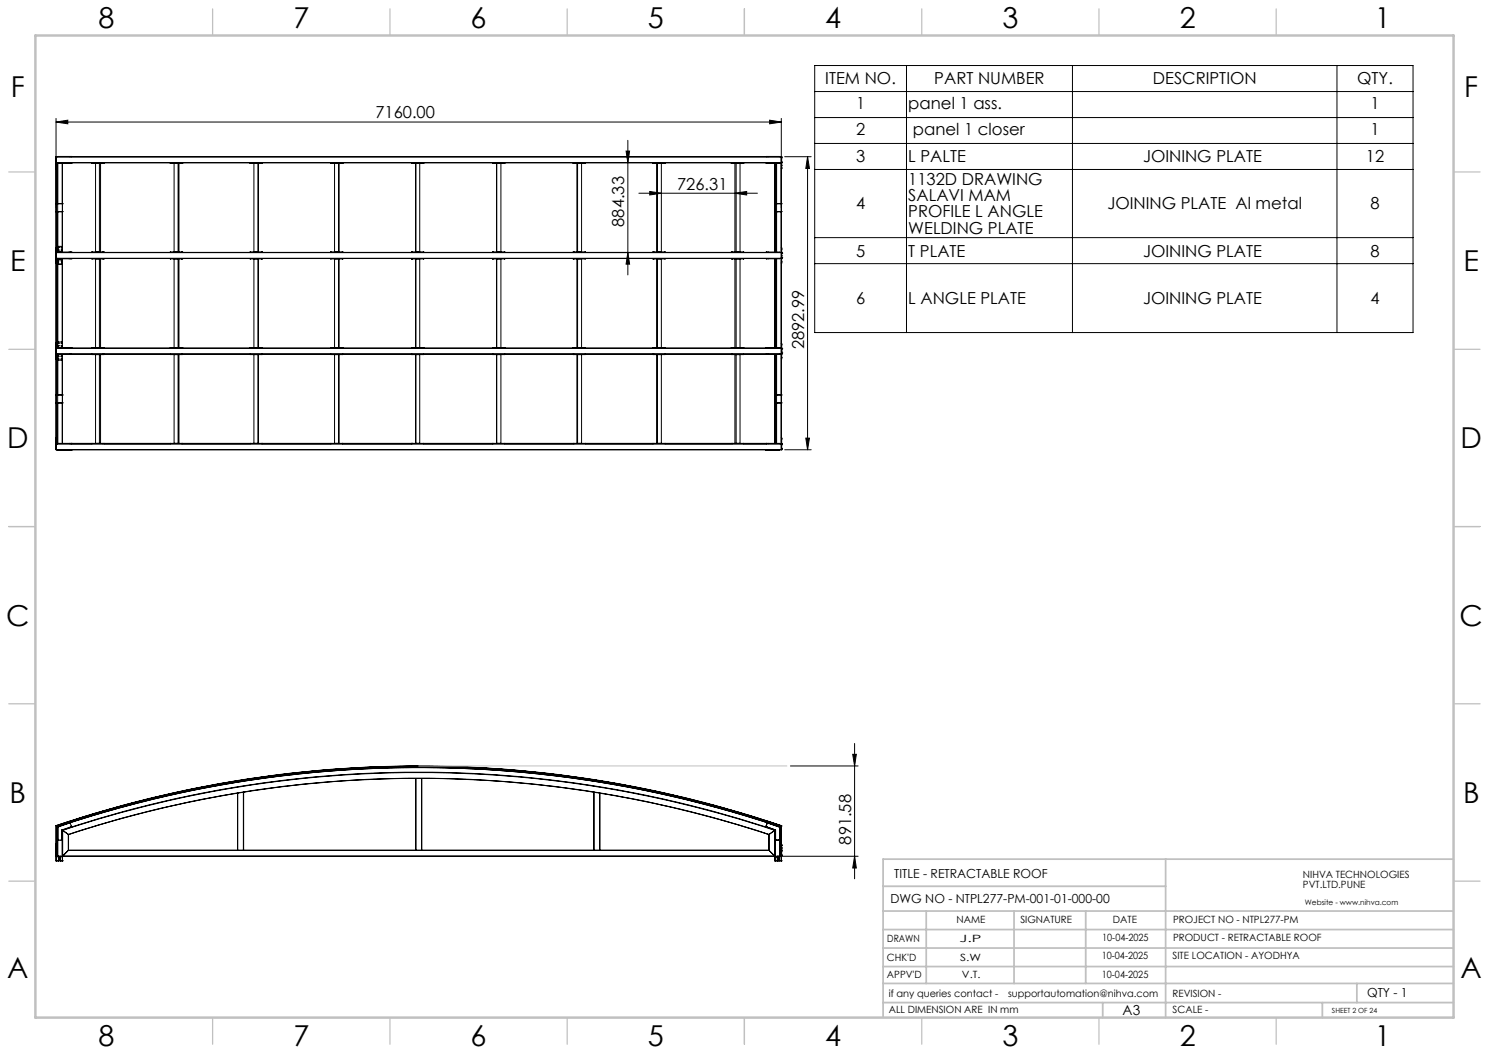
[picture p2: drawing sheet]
<svg xmlns="http://www.w3.org/2000/svg" width="420mm" height="297mm" viewBox="0 0 420 297" stroke-linecap="round" stroke-linejoin="round" font-family="sans-serif">
<g fill="none" stroke="#000" stroke-width=".28">
<path d="M229.8 18.5h168.8v75.3h-168.8zM255.7 18.5v75.3M302.5 18.5v75.3M377.1 18.5v75.3M15.8 34.4l3.3-.5v1zM15.8 33.4l-.1 64.7M15.8 34.4h204.6M177.1 39.6v37.9M217.1 33.9l3.3 .5-3.3 .5zM220.4 33.4v64.8M229.8 25.8h168.8M229.8 33.2h168.8"/>
<path d="M15.7 44.6h.1M15.7 46h.1M15.7 45.5h.1M15.7 45.7v.1M15.7 44.7h.1M15.7 47.4h.1M15.7 44.4v.2M15.7 45.9v.1M15.7 45.9h.1M15.7 45.7h.1M15.7 45.6v.1M15.7 44.6v.1"/>
<path d="M15.7 44.4h.1M15.7 47.2v.2M15.7 45.8v.1M15.7 47.5l.1 .2M15.7 44.4v1.4M15.7 46v1.5M15.7 45.8h.1M15.7 47.5h.1M15.8 44.3h204.6M15.8 45.9h204.6M15.8 45.9h.1M15.8 59.7h.1"/>
<path d="M15.8 57.4h.1M15.8 44.3l-.1 .1M15.9 44.2h204.4M15.9 44.2l-.1 .1M15.9 45.9h204.4M15.9 45.9h.1M15.9 44.2h.1M15.9 45.9v25.3M15.9 59.7h1.7M15.9 57.4h1.7M15.9 59.7h.1M15.9 57.4h.1"/>
<path d="M15.9 46h.1M15.9 47.4h.1M15.9 47.2h.1M16 46h.1M16 47.2h.1M16 47.4h.1M16 47.3v.1M16 47.2v.1M16 47.3h.1M16.3 59.7h.1M16.3 57.4h.1M16.3 45.9v25.1"/>
<path d="M16.3 57.5h1.3M16.3 59.7h1.3M16.3 45.9l3.2 .1M17.6 59.7h.1M17.6 57.4h.1M17.6 46v11.4M17.6 59.7v9.8M17.6 57.5h.1M17.6 46v25M19.5 44.1h.4M19.5 46h.4M19.5 44.1l-3.2 .1"/>
<path d="M19.5 44.1v.1M19.5 45.9v.1M19.9 44.1v.1M19.9 45.9v.1M19.9 44.1h.2M19.9 46h.2M20.1 44.1h.1M20.1 46h.1M20.1 44.1v.1M20.1 45.9v.1M25.9 45.9h3.5M26 45.9v.1"/>
<path d="M27 46v25.1M28 46v25.1M28.4 46v25.1M29 45.9v.1M29.2 45.9v.1M48 45.9h3.5M48.1 45.9v.1M49.1 46v25.1M50.2 46v25.1M50.5 46v25.1M51.2 45.9v.1M51.4 45.9v.1"/>
<path d="M70.5 45.9h3.5M70.6 45.9v.1M71.6 46v25.1M72.7 46v25.1M72.9 46v25.1M73.7 45.9v.1M73.9 45.9v.1M93.2 45.9h3.5M93.4 45.9v.1M94.4 46v25.1M95.5 46v25.1M95.6 46v25.1"/>
<path d="M96.5 45.9v.1M96.7 45.9v.1M116.1 46h.1M116.1 45.9v.1M116.2 45.9v.1M117.3 46v25.1M118.4 46v25.1M119.4 45.9v.1M119.6 45.9l-3.5 .1M138.9 45.9h3.5M139 45.9v.1M139.1 45.9v.1"/>
<path d="M140.1 46v25.1M141.3 46v25.1M142.3 45.9v.1M161.6 45.9h3.5M161.7 45.9v.1M161.9 45.9v.1M162.7 46v25.1M162.9 46v25.1M164 46v25.1M165 45.9v.1M176.6 42.6h1l-.5 3.3zM180.2 54.5h33.4"/>
<path d="M183.3 54l3.2 .5-3.2 .5zM184.1 45.9h3.5M184.3 45.9v.1M184.5 45.9v.1M185.2 46v25.1M185.5 46v25.1M186.5 46v25.1M187.5 45.9v.1M206.3 45.9h3.5M206.5 45.9v.1M206.7 45.9v.1M207.3 54.5l3.3-.5v1z"/>
<path d="M207.3 46v25.1M207.6 46v25.1M208.7 46v25.1M209.7 45.9v.1M216.1 44.1h.1M216.1 44.1v.1M216.1 45.9l.2 .1M216.1 44.1h.2M216.3 46h.4M216.3 44.1h.4M216.3 44.1v.1M216.3 45.9v.1"/>
<path d="M216.7 44.1l3.2 .1M216.7 44.1v.1M216.7 45.9v.1M218.6 57.5h.1M218.6 59.7h.1M218.6 46v25.1M218.7 57.4l-.1 .1M218.7 46v11.4M218.7 59.7v11.4M218.7 59.7h1.6M218.7 57.4h1.6M218.7 59.7h.1"/>
<path d="M218.7 57.4h.1M218.7 46v25.1M219 59.7h.1M219 57.4h.1M219 57.5h1.4M219 46v25.1M219 59.7h1.4M219.9 45.9l-3.2 .1M220.3 44.2h.1M220.3 45.9h.1M220.3 44.2l.1 .1M220.3 59.7h.1"/>
<path d="M220.3 57.4h.1M220.4 57.5h.1M220.4 59.7h.1M220.4 45.9h-.1M220.4 44.3l.1 .1M220.4 46h.1M220.4 44.4h.1M220.4 45.8h.1M220.4 45.9h.1M220.4 47.5h.1M220.5 44.4h.1M220.5 47.5h.1"/>
<path d="M220.5 45.8v.1M220.5 45.9v.1M220.5 47.5l-.1 .2M220.5 44.4v1.4M220.5 46v1.5M220.5 44.4v.2M220.5 47.3h.1M220.5 46.6v.2M220.5 46.6h.1M220.5 45.6v.2M220.5 45.6h.1M220.5 47.3v.1"/>
<path d="M221.3 44.2h7.5M227.8 44.2l.5 3.3h-1zM227.8 44.2v82.7M229.8 40.5h168.8M229.8 47.8h168.8M15.7 72.5h.1M15.7 72.7v.1M15.7 73.9h.1M15.7 71.5h.1M15.7 72.7h.1M15.7 72.6v.1M15.7 71.9v.3"/>
<path d="M15.7 73.7v.2M15.7 70.1v.3M15.7 71.4v.1M15.7 71.3v.1M15.7 72.8v.2M15.7 71.2v.1M15.7 74.2l.1 .1M15.7 70v1.2M15.7 71.4v1.3M15.7 73v1.2M15.7 71.2h.1M15.7 73h.1"/>
<path d="M15.7 71.3h.1M15.7 71.4h.1M15.7 72.8h.1M15.7 70h.1M15.7 74.2h.1M15.8 71.3h204.6M15.8 72.8h204.6M15.8 72.8l.1 .1M15.8 69.8l-.1 .2M15.9 71.2h204.4M15.9 71.2l-.1 .1M15.9 72.9h204.4"/>
<path d="M15.9 72.9h.1M15.9 71.2h.1M15.9 72.9v25.3M15.9 73.9h.1M15.9 73.8h.1M15.9 70.3h.1M15.9 70.2h.1M16 73.8h.1M16 73.9h.1M16 70.2h.1M16 70.3h.1M16 73.8v.1"/>
<path d="M16 70.2v.1M16.3 73h.1M16.3 73v.1M16.3 74.5l1.2 .1M16.3 71.1h.1M16.3 71v.1M16.3 71.1v.1M16.3 72.9v.1M16.3 73.1v24.9M16.3 73.1h1.3M16.3 71h1.3M16.3 71.1h3.2"/>
<path d="M16.3 73h3.2M16.4 71.1h.2M16.4 73h.2M16.4 73.5l.2 .1zM16.5 70.6h.1M16.5 74.3h.1M16.5 69.8h.1M16.5 73.5h.1M17.3 71.1h.2M17.3 73h.2M17.3 69.8l.1 .1zM17.3 70.5l.1 .1z"/>
<path d="M17.4 70.6h.1M17.4 69.8h.1M17.4 73.5h.1M17.4 74.3h.1M17.5 69.5l-1.2 .1M17.5 69.5l.1 .1M17.6 74.6v21.9M17.6 73v.1M17.6 74.5l-.1 .1M17.6 71v.1M17.6 73.1v24.9M19.5 71.1h.4"/>
<path d="M19.5 73h.4M19.5 71.1v.1M19.5 72.9v.1M19.9 71.1v.1M19.9 72.9v.1M19.9 71.1h.2M19.9 73h.2M20.1 71.1h.1M20.1 73h.1M20.1 71.1v.1M20.1 72.9v.1M25.9 71.2h3.5"/>
<path d="M25.9 72.9h3.5M26 71.1v.1M26 72.9v.1M27 73v25.1M28 73v25.1M28.4 73v25.1M29 71.1v.1M29 72.9v.1M29.2 71.1v.1M29.2 72.9v.1M48 71.2h3.5M48 72.9h3.5"/>
<path d="M48.1 71.1v.1M48.1 72.9v.1M49.1 73v25.1M50.2 73v25.1M50.5 73v25.1M51.2 71.1v.1M51.2 72.9v.1M51.4 71.1v.1M51.4 72.9v.1M70.5 71.2h3.5M70.5 72.9h3.5M70.6 71.1v.1"/>
<path d="M70.6 72.9v.1M71.6 73v25.1M72.7 73v25.1M72.9 73v25.1M73.7 71.1v.1M73.7 72.9v.1M73.9 71.1v.1M73.9 72.9v.1M93.2 71.2h3.5M93.2 72.9h3.5M93.4 71.1v.1M93.4 72.9v.1"/>
<path d="M94.4 73v25.1M95.5 73v25.1M95.6 73v25.1M96.5 71.1v.1M96.5 72.9v.1M96.7 71.1v.1M96.7 72.9v.1M116.1 71.1h.1M116.1 73h.1M116.1 71.1l3.5 .1M116.1 71.1v.1M116.1 72.9v.1"/>
<path d="M116.2 71.1v.1M116.2 72.9v.1M117.3 73v25.1M118.4 73v25.1M119.4 71.1v.1M119.4 72.9v.1M119.6 72.9l-3.5 .1M138.9 71.2h3.5M138.9 72.9h3.5M139 71.1v.1M139 72.9v.1M139.1 71.1v.1"/>
<path d="M139.1 72.9v.1M140.1 73v25.1M141.3 73v25.1M142.3 71.1v.1M142.3 72.9v.1M161.6 71.2h3.5M161.6 72.9h3.5M161.7 71.1v.1M161.7 72.9v.1M161.9 71.1v.1M161.9 72.9v.1M162.7 73v25.1"/>
<path d="M162.9 73v25.1M164 73v25.1M165 71.1v.1M165 72.9v.1M177.1 71.2l.5 3.3h-1zM184.1 71.2h3.5M184.1 72.9h3.5M184.3 71.1v.1M184.3 72.9v.1M184.5 71.1v.1M184.5 72.9v.1M185.2 73v25.1"/>
<path d="M185.5 73v25.1M186.5 73v25.1M187.5 71.1v.1M187.5 72.9v.1M206.3 71.2h3.5M206.3 72.9h3.5M206.5 71.1v.1M206.5 72.9v.1M206.7 71.1v.1M206.7 72.9v.1M207.3 73v25.1M207.6 73v25.1"/>
<path d="M208.7 73v25.1M209.7 71.1v.1M209.7 72.9v.1M216.1 71.1h.1M216.1 71.1v.1M216.1 72.9l.2 .1M216.1 71.1h.2M216.3 73h.4M216.3 71.1h.4M216.3 71.1v.1M216.3 72.9v.1M216.7 71.1l3.2 .1"/>
<path d="M216.7 71.1v.1M216.7 72.9v.1M218.6 73v25.1M218.7 73v25.1M219 73v25.1M219.9 72.9l-3.2 .1M220.3 71.2h.1M220.3 72.9h.1M220.3 71.2l.1 .1M220.4 72.8l-.1 .1M220.4 69.8l.1 .2M220.4 71.2h.1"/>
<path d="M220.4 73h.1M220.4 71.3h.1M220.4 71.4h.1M220.4 72.7h.1M220.4 72.8h.1M220.4 70h.1M220.4 74.2h.1M220.5 74h.1M220.5 73.7v.2M220.5 70.1v.3M220.5 71.6h.1M220.5 71.4h.1"/>
<path d="M220.5 71.9v.3M220.5 71.3v.1M220.5 72.7v.1M220.5 72.8v.2M220.5 71.2v.1M220.5 74.2l-.1 .1M220.5 70v1.2M220.5 71.4v1.3M220.5 73v1.2M220.5 72.6v.2M220.5 72.6h.1M220.5 71.4v.1"/>
<path d="M229.8 67h168.8M229.8 74.4h168.8M15.7 98.9h.1M15.7 99v.2M15.7 99.7h.1M15.7 98.4v.2M15.7 99.5v.2M15.7 97.1v.3M15.7 98.3v.1M15.7 98.2v.2M15.7 99.7v.1M15.7 98.1v.1"/>
<path d="M15.7 99.8v.1M15.7 96.9v1.2M15.7 98.4v1.3M15.7 99.9v1.2M15.7 98.4h.1M15.7 98.2h.1M15.7 99.8h.1M15.7 99.9h.1M15.7 96.9h.1M15.8 99.8h204.6M15.8 99.8l.1 .1M15.8 98.2h204.6"/>
<path d="M15.8 96.8l-.1 .1M15.8 98.2v28.6M15.9 99.9h204.4M15.9 98.2h204.4M15.9 98.2h-.1M15.9 99.9h.1M15.9 98.2h.1M15.9 99.9v25.3M15.9 97.3h.1M15.9 97.2h.1M16 97.2h.1M16 97.3h.1"/>
<path d="M16 97.2v.1M16.3 100h.1M16.3 98.1h.1M16.3 98v.1M16.3 98.1v.1M16.3 99.9v.1M16.3 98h1.3M16.3 100h3.2M16.3 98.1h3.2M16.4 98.1h.2M16.4 100h.1M16.5 96.8h.1"/>
<path d="M16.5 97.5h.1M16.6 100h-.2M17.3 100h.1M17.3 98.1h.2M17.3 97.5l.1 .1zM17.4 96.8h.1M17.4 97.5h.1M17.5 100h-.2M17.5 96.4l-1.2 .2M17.5 96.4l.1 .2M17.6 100h.1M17.6 98v.1"/>
<path d="M19.5 100h.4M19.5 98.1h.4M19.5 98.1v.1M19.5 99.9v.1M19.9 98.1v.1M19.9 99.9v.1M19.9 100h.2M19.9 98.1h.2M20.1 100h.1M20.1 98.1h.1M20.1 98.1v.1M20.1 99.9v.1"/>
<path d="M25.9 99.9h3.5M25.9 98.2h3.5M26 98.1v.1M26 99.9v.1M29 98.1v.1M29 99.9v.1M29.2 98.1v.1M29.2 99.9v.1M48 99.9h3.5M48 98.2h3.5M48.1 98.1v.1M48.1 99.9v.1"/>
<path d="M51.2 98.1v.1M51.2 99.9v.1M51.4 98.1v.1M51.4 99.9v.1M70.5 99.9h3.5M70.5 98.2h3.5M70.6 98.1v.1M70.6 99.9v.1M73.7 98.1v.1M73.7 99.9v.1M73.9 98.1v.1M73.9 99.9v.1"/>
<path d="M93.2 99.9h3.5M93.2 98.2h3.5M93.4 98.1v.1M93.4 99.9v.1M96.5 98.1v.1M96.5 99.9v.1M96.7 98.1v.1M96.7 99.9v.1M116.1 98.1h.1M116.1 98.1l3.5 .1M116.1 98.1v.1M116.1 99.9v.1"/>
<path d="M116.2 98.1v.1M116.2 99.9v.1M119.4 98.1v.1M119.4 99.9v.1M119.6 99.9l-3.5 .1M138.9 99.9h3.5M138.9 98.2h3.5M139 98.1v.1M139 99.9v.1M139.1 98.1v.1M139.1 99.9v.1M142.3 98.1v.1"/>
<path d="M142.3 99.9v.1M161.6 99.9h3.5M161.6 98.2h3.5M161.7 98.1v.1M161.7 99.9v.1M161.9 98.1v.1M161.9 99.9v.1M165 98.1v.1M165 99.9v.1M184.1 99.9h3.5M184.1 98.2h3.5M184.3 98.1v.1"/>
<path d="M184.3 99.9v.1M184.5 98.1v.1M184.5 99.9v.1M187.5 98.1v.1M187.5 99.9v.1M206.3 99.9h3.5M206.3 98.2h3.5M206.5 98.1v.1M206.5 99.9v.1M206.7 98.1v.1M206.7 99.9v.1M209.7 98.1v.1"/>
<path d="M209.7 99.9v.1M216.1 98.1h.1M216.1 98.1v.1M216.1 99.9l.2 .1M216.1 98.1h.2M216.3 100h.4M216.3 98.1h.4M216.3 98.1v.1M216.3 99.9v.1M216.7 98.1l3.2 .1M216.7 98.1v.1M216.7 99.9v.1"/>
<path d="M218.6 100v25.1M218.7 100v11.4M218.7 100v25.1M219 100v25.1M219.9 99.9l-3.2 .1M220.3 98.2h.1M220.3 99.9h.1M220.4 99.8l-.1 .1M220.4 96.8l.1 .1M220.4 98.2v28.6M220.4 98.4h.1M220.4 98.2h.1"/>
<path d="M220.4 99.8h.1M220.4 99.7h.1M220.4 98.1h.1M220.4 99.9h.1M220.4 96.9h.1M220.5 98.3v.1M220.5 97.1v.3M220.5 99.7h.1M220.5 99.5v.1M220.5 98.2v.2M220.5 99.7v.1M220.5 98.1v.1"/>
<path d="M220.5 99.8v.1M220.5 96.9v1.2M220.5 98.4v1.3M220.5 99.9v1.2M220.5 99v.2M220.5 99h.1M220.5 98.4v.2M220.5 98.4h.1M220.5 99.6h.1M220.5 99.6v.1M15.7 100.7v.3M15.7 101.1l.1 .2"/>
<path d="M15.7 101.1h.1M15.8 111.4h.1M15.8 113.7h.1M15.8 113.6v.1M15.8 113.6l.1 .1M15.9 111.4h1.7M15.9 113.7h1.7M15.9 111.4h.1M15.9 113.7h.1M15.9 111.4h-.1M15.9 100.9h.1M15.9 100.8h.1"/>
<path d="M16 100.8h.1M16 100.9h.1M16 100.8v.1M16.3 111.4h1.3M16.3 111.4h.1M16.3 113.7h.1M16.3 101.5l1.2 .1M16.3 100v25.2M16.3 100h1.3M16.5 101.2h.1M16.5 100.5h.1M17.3 101.2l.1 .1z"/>
<path d="M17.4 101.2h.1M17.4 100.5h.1M17.6 111.4h.1M17.6 101.6v9.8M17.6 113.7v11.4M17.6 113.6h.1M17.6 113.6v.1M17.6 113.6l-1.3 .1M17.6 101.5l-.1 .1M17.6 100v25.1M27 100v25.1M28 100v25.1"/>
<path d="M28.4 100v25.1M49.1 100v25.1M50.2 100v25.1M50.5 100v25.1M71.6 100v25.1M72.7 100v25.1M72.9 100v25.1M94.4 100v25.1M95.5 100v25.1M95.6 100v25.1M116.1 100h.1M117.3 100v25.1"/>
<path d="M118.4 100v25.1M140.1 100v25.1M141.3 100v25.1M162.7 100v25.1M162.9 100v25.1M164 100v25.1M185.2 100v25.1M185.5 100v25.1M186.5 100v25.1M207.3 100v25.1M207.6 100v25.1M208.7 100v25.1"/>
<path d="M218.6 113.6v.1M218.6 113.6h.1M218.6 111.4h.1M218.6 113.7h.1M218.6 113.6l.1 .1M218.7 113.7v11.4M218.7 111.4h1.6M218.7 113.7h1.6M218.7 111.4h.1M218.7 113.7h.1M218.7 111.4h-.1M219 111.4h1.4"/>
<path d="M219 111.4h.1M219 113.7h.1M220.3 111.4h.1M220.3 113.7h.1M220.4 113.6v.1M220.4 113.6h.1M220.4 111.4h.1M220.4 113.6l-1.4 .1M220.4 101.1h.1M220.5 100.7v.3M220.5 101.1l-.1 .2M15.7 126.7h.1"/>
<path d="M15.7 123.6h.1M15.7 123.6v.3M15.7 124.5h.1M15.7 125.5h.1M15.7 126.5v.2M15.7 124.3v.2M15.7 125.3v.2M15.7 126.7l.1 .1M15.7 125.2v.1M15.7 125.1v.1M15.7 123.5v1.6M15.7 125.3v1.4"/>
<path d="M15.7 125.3h.1M15.7 125.2h.1M15.7 125.1h.1M15.7 123.5h.1M15.8 126.8l.1 .1M15.8 126.8h204.6M15.8 125.2h204.6M15.8 125.2h.1M15.8 123.4l-.1 .1M15.9 126.9h204.4M15.9 125.2h-.1M15.9 125.2h204.4"/>
<path d="M15.9 126.9h.1M15.9 125.2h.1M15.9 123.8h.1M15.9 123.7h.1M15.9 124.5h.1M15.9 124.4h.1M16 123.7h.1M16 123.8h.1M16 124.4h.1M16 124.5h.1M16 123.7v.1M16 124.4v.1"/>
<path d="M16.3 126.9l3.2 .1M19.5 127h.4M19.5 125.1h.4M19.5 125.1l-3.2 .1M19.5 125.1v.1M19.5 126.9v.1M19.9 125.1v.1M19.9 126.9v.1M19.9 127h.2M19.9 125.1h.2M20.1 127h.1M20.1 125.1h.1"/>
<path d="M20.1 125.1h5.8M20.1 125.1v.1M20.1 126.9v.1M25.9 125.1h3.5M25.9 125.1v.1M26 125.1v.1M29 125.1v.1M29.2 125.1v.1M29.4 125.1h18.6M29.4 125.1v.1M48 125.1h3.5M48 125.1v.1"/>
<path d="M48.1 125.1v.1M51.2 125.1v.1M51.4 125.1v.1M51.5 125.1h19M51.5 125.1v.1M70.5 125.1h3.5M70.5 125.1v.1M70.6 125.1v.1M73.7 125.1v.1M73.9 125.1v.1M74 125.1h19.2M74 125.1v.1"/>
<path d="M93.2 125.1h3.5M93.2 125.1v.1M93.4 125.1v.1M96.5 125.1v.1M96.7 125.1v.1M96.7 125.1h19.4M116.1 125.1h.1M116.1 125.1h3.5M116.1 125.1v.1M116.2 125.1v.1M119.4 125.1v.1M119.6 125.1h19.3"/>
<path d="M119.6 125.1v.1M138.9 125.1h3.5M138.9 125.1v.1M139 125.1v.1M139.1 125.1v.1M142.3 125.1v.1M142.4 125.1h19.2M142.4 125.1v.1M161.6 125.1h3.5M161.6 125.1v.1M161.7 125.1v.1M161.9 125.1v.1"/>
<path d="M165 125.1v.1M165.1 125.1h19M165.1 125.1v.1M184.1 125.1h3.5M184.1 125.1v.1M184.3 125.1v.1M184.5 125.1v.1M187.5 125.1v.1M187.6 125.1h18.7M187.6 125.1v.1M206.3 125.1h3.5M206.3 125.1v.1"/>
<path d="M206.5 125.1v.1M206.7 125.1v.1M209.7 125.1v.1M209.8 125.1h6.3M209.8 125.1v.1M216.1 125.1h.1M216.1 125.1v.1M216.1 126.9l.2 .1M216.1 125.1h.2M216.3 127h.4M216.3 125.1h.4M216.3 125.1v.1"/>
<path d="M216.3 126.9v.1M216.7 125.1l3.2 .1M216.7 125.1v.1M216.7 126.9v.1M219.9 126.9l-3.2 .1M220.3 126.9h.1M220.3 125.2h.1M220.4 125.2h.1M220.4 126.8l-.1 .1M220.4 123.4l.1 .1M220.4 126.7h.1M220.4 125.3h.1"/>
<path d="M220.4 125.1h.1M220.4 123.5h.1M220.5 125.6h.1M220.5 125.3v.1M220.5 125v.2M220.5 126.5h.1M220.5 126.3v.2M220.5 123.6v.3M220.5 125.2v.1M220.5 126.7l-.1 .1M220.5 125.1v.1M220.5 123.5v1.6"/>
<path d="M220.5 125.3v1.4M220.5 125.2h.1M220.5 126.7h.1M220.5 125.4h.1M220.5 125.4v.1M220.5 126.5v.2M221.3 126.9h7.5M227.3 123.6h1l-.5 3.3zM117.3 219.6h.1M117.3 219.6a306.9 306.9 0 0 0-48.6 3.8M117.3 219.6v20.2M117.3 219.6h1.6"/>
<path d="M118.9 219.6v20.2l.1-20.2M118.9 219.6h.1M119 219.6a306.9 306.9 0 0 1 48.5 3.8M223 216h19M240.5 212.8h1l-.4 3.2zM241.1 209.7v38.2M15.7 239.3h.1M15.7 238.3h.1M15.7 238.4v.1M15.7 240h.1M15.7 240v.2M15.7 239h.1"/>
<path d="M15.7 239.2v.1M15.7 239v.2M15.7 239.1v.1M15.7 238.3v.1M15.7 239.6v.3M15.7 238.2v3.1M15.7 238.2h.1M15.8 232.9h.1M15.8 232.9a319.3 319.3 0 0 1 204.6 0M15.8 238.1l-.1 .1M15.8 232.9v9.9M15.9 232.9a319.6 319.6 0 0 1 204.4 0"/>
<path d="M15.9 232.9h.1M15.9 232.9l-.1 9.9M15.9 232.9a319.3 319.3 0 0 1 204.4 0M15.9 232.9v.1M15.9 232.9v8.6M15.9 233a318.5 318.5 0 0 1 204.4 0M15.9 233a319.2 319.2 0 0 1 204.4 0M15.9 233h.1M15.9 238.5h.1M15.9 238.4h.1M15.9 239.8h.1M15.9 239.7h.1"/>
<path d="M15.9 233l.5 .3M16 238.4h.1M16 238.5h.1M16 239.8h.1M16 238.4v.1M16 239.7v.1M16 239.7h.1M16.3 233.2a319.1 319.1 0 0 1 203.6 0M16.3 233.2h.1M16.3 233.2v8.3M16.3 233.3l3.2-1.1 .4 .1 .2 .6-.2 .4-2.4 .8v2.6l-.3 .3-.9-.2zM17.5 234.1h.1"/>
<path d="M17.6 234.1v.1M17.6 234.1a317.6 317.6 0 0 1 201.1 0M17.6 234.1v7.4M17.6 234.2v8.6M17.6 234.2h.1M17.7 234.2a317.6 317.6 0 0 1 200.8 0M17.7 234.2v7.3M17.7 234.2l1.6 1.1M17.7 234.2l1.6 1.2M19.3 235.3v.1M19.3 239.9h197.6M19.3 239.9l-1.6 1.6"/>
<path d="M19.3 235.3v4.6M19.3 235.4a315.4 315.4 0 0 1 197.6 0M19.3 235.4h.1M19.3 239.8v.1M19.3 235.4v4.4M67 223.7a315.4 315.4 0 0 0-47.7 11.7M67.1 223.7h-.1M67.1 223.7v16.1l-.1-16.1M68.7 223.4h.1M68.7 223.4v16.4v-16.4M68.7 223.4l-1.6 .3M117.3 239.8h.1"/>
<path d="M167.5 223.4h.1M167.5 223.4v16.4v-16.4M167.5 223.4l1.7 .3M169.2 239.8h.1M169.2 223.7a320.2 320.2 0 0 1 47.7 11.7M169.2 223.7v16.1M216.4 232.3l.3-.1 3.2 1.1-.1 3.6-.8 .1-.2-.2v-2.7l-2.5-.9-.2-.3zM216.9 239.8v.1M216.9 235.4h.1M216.9 235.3v.1M216.9 239.9l1.6 1.6M216.9 235.3v4.6"/>
<path d="M218.5 234.2v7.3M218.5 234.2l-1.6 1.1M218.5 234.2l-1.6 1.2M218.6 234.2h-.1M218.6 234.2v8.6M218.7 234.1l-.1 .1M218.7 234.1v7.4M218.7 234.1h.1M219.9 233.2v8.3M219.9 233.2v.1M219.9 233.2h.1M220.2 239.1h.1"/>
<path d="M220.2 239h.1M220.2 239v.1M220.2 238.4h.1M220.2 238.3h.1M220.2 238.3v.1M220.2 240h.1M220.3 232.9v.1M220.3 233h.1M220.3 232.9v8.6M220.3 233l-.3 .2M220.3 232.9h.1M220.4 232.9h-.1"/>
<path d="M220.4 238.1l.1 .1M220.4 232.9v9.9M220.4 238.2h.1M220.5 239.4h.1M220.5 239.6v.2M220.5 239.2h.1M220.5 238.2v3.1M220.5 239.9h.1M220.5 238.3v.2M220.5 239h.1M220.5 238.3h.1M220.5 240v.2"/>
<path d="M220.5 240h.1M220.5 239.2v.1M220.5 239.8v.1M220.5 239v.2M15.7 241.3v.1M15.7 241.2h.1M15.7 241.2v.1M15.7 241v.2M15.7 241.3l.1 .1M15.7 241.3h.1M15.8 242.8h.1M15.8 241.5h202.8"/>
<path d="M15.8 242.8h.7M15.9 241.5h.1M15.9 241.2h.1M15.9 241h.1M16 241h.1M16 241.2h.1M16 241v.2M16 241.1v.1M16.3 241.5h.1M16.4 241.8h.1M16.4 241.5v.3M16.5 242.8h.1"/>
<path d="M16.5 241.8h.1M16.5 241.5v1.3M16.5 241.5v.2M16.5 241.6h.1M16.5 241.5v.1M16.5 241.9h.1M16.5 242.3h.1M16.5 241.9v.4M16.5 241.7h.4M16.9 241.9v.4M16.9 241.9h.1M16.9 242.3h.1"/>
<path d="M16.9 241.7h.1M16.9 241.6h.1M16.9 241.6v.1M16.9 242.8h.1M16.9 241.8h.1M16.9 242.8h.7M16.9 241.8v1M17 241.8h.1M17 241.5v.3M17.6 242.8h.1M17.7 241.5h-.1M17.7 241.5h200.8"/>
<path d="M218.5 241.5h.1M218.6 242.8h.1M218.6 241.5h.1M218.6 242.8h.7M219.2 241.8h.1M219.2 241.5l.1 1.3M219.3 242.8h.1M219.3 241.8h.1M219.3 241.7h.1M219.3 241.6h.1M219.3 241.6v.1M219.3 241.9h.1"/>
<path d="M219.3 242.3h.1M219.3 241.8v1M219.3 241.9v.4M219.3 241.7h.4M219.6 241.9v.4M219.6 242.3h.1M219.6 241.9h.1M219.7 241.7h.1M219.7 242.3h.1M219.7 241.9h.1M219.7 241.5v.2M219.7 241.6v1.2"/>
<path d="M219.7 241.8h.1M219.7 242.8h.1M219.7 241.8v1M219.7 242.8h.7M219.8 241.5v.3M219.9 241.5h.1M220.2 241.3h.1M220.2 241.2h.1M220.2 241.2v.1M220.2 240.1h.1M220.2 240v.1M220.3 241.5h.1"/>
<path d="M220.4 242.8h.1M220.4 241.3h.1M220.5 241v.2M220.5 241.1v.1M220.5 241.3l-.1 .1M220.5 241.3v.1M220.5 241.2v.1M241.1 241.5l.4 3.3h-1zM242 241.5h-23.3"/>
<circle cx="16.5" cy="70.5" r=".12"/>
<circle cx="16.5" cy="70.6" r=".08"/>
<circle cx="16.5" cy="69.8" r=".12"/>
<circle cx="16.5" cy="74.3" r=".08"/>
<circle cx="16.5" cy="69.8" r=".07"/>
<circle cx="16.5" cy="74.3" r=".13"/>
<circle cx="16.5" cy="73.6" r=".12"/>
<circle cx="17.4" cy="74.3" r=".07"/>
<circle cx="17.4" cy="73.6" r=".08"/>
<circle cx="17.4" cy="74.3" r=".12"/>
<circle cx="17.4" cy="70.5" r=".12"/>
<circle cx="17.4" cy="69.8" r=".13"/>
<circle cx="17.4" cy="73.6" r=".12"/>
<circle cx="16.5" cy="96.8" r=".08"/>
<circle cx="16.5" cy="97.5" r=".12"/>
<circle cx="16.5" cy="97.5" r=".07"/>
<circle cx="16.5" cy="96.8" r=".11"/>
<circle cx="17.4" cy="96.8" r=".07"/>
<circle cx="17.4" cy="96.8" r=".12"/>
<circle cx="17.4" cy="97.5" r=".13"/>
<circle cx="16.5" cy="100.5" r=".08"/>
<circle cx="16.5" cy="101.2" r=".08"/>
<circle cx="16.5" cy="100.6" r=".12"/>
<circle cx="16.5" cy="101.3" r=".12"/>
<circle cx="17.4" cy="100.5" r=".08"/>
<circle cx="17.4" cy="100.6" r=".12"/>
<circle cx="17.4" cy="101.3" r=".12"/>
</g>
<path d="M118.1 216h103.9" fill="none" stroke="#c0c0c0" stroke-width=".28"/>
<g fill="none" stroke="#c0c0c0" stroke-width=".35">
<path d="M60 2.5v7.5M110 2.5v7.5M160 2.5v7.5M210 2.5v7.5M260 2.5v7.5M310 2.5v7.5M360 2.5v7.5M2.5 48.5h7.5M410 48.5h7.5M2.5 98.5h7.5M410 98.5h7.5M2.5 148.5h7.5"/>
<path d="M410 148.5h7.5M2.5 198.5h7.5M410 198.5h7.5M2.5 248.5h7.5M410 248.5h7.5M60 287v7.5M110 287v7.5M160 287v7.5M210 287v7.5M260 287v7.5M310 287v7.5M360 287v7.5"/>
</g>
<g fill="none" stroke="#c0c0c0" stroke-width=".5">
<path d="M249.1 257h160.9M249.1 250h79.7M261.3 257v20.4M286 257v20.4M306.2 257v20.4M328.8 242.3v44.7M410 242.3h-160.9v44.7M249.1 272.6h160.9M249.1 267.4h160.9M249.1 262.2h160.9M249.1 277.4h160.9M382.7 277.4v5.4"/>
<path d="M249.1 282.8h160.9M311 282.8v4.2M373 282.8v4.2"/>
</g>
<path d="M10 10h400v277h-400z" fill="none" stroke="#c0c0c0" stroke-width=".7"/>
<g fill="#000">
<path d="M15.8 34.4l3.3-.5v1zM217.1 33.9l3.3 .5-3.3 .5zM183.3 54l3.2 .5-3.2 .5zM207.3 54.5l3.3-.5v1z"/>
<path d="M176.6 42.6h1l-.5 3.3zM177.1 71.2l.5 3.3h-1z"/>
<path d="M227.3 123.6h1l-.5 3.3zM227.8 44.2l.5 3.3h-1z"/>
<path d="M241.1 241.5l.4 3.3h-1zM240.5 212.8h1l-.4 3.2z"/>
</g>
<g font-size="8.1">
<text x="27.8" y="8">8</text>
<text x="82.8" y="8">7</text>
<text x="132.8" y="8">6</text>
<text x="182.8" y="8">5</text>
<text x="232.8" y="8">4</text>
<text x="282.8" y="8">3</text>
<text x="332.8" y="8">2</text>
<text x="387.8" y="8">1</text>
<text x="3" y="27.2">F</text>
<text x="413" y="27.2">F</text>
<text x="2.8" y="76.5">E</text>
<text x="412.8" y="76.5">E</text>
<text x="2" y="126.5">D</text>
<text x="412" y="126.5">D</text>
<text x="1.7" y="176.5">C</text>
<text x="411.7" y="176.5">C</text>
<text x="2.7" y="226.5">B</text>
<text x="412.7" y="226.5">B</text>
<text x="2" y="275.7">A</text>
<text x="412" y="275.7">A</text>
<text x="27.8" y="295">8</text>
<text x="82.8" y="295">7</text>
<text x="132.8" y="295">6</text>
<text x="182.8" y="295">5</text>
<text x="232.8" y="295">4</text>
<text x="282.8" y="295">3</text>
<text x="332.8" y="295">2</text>
<text x="387.8" y="295">1</text>
</g>
<g font-size="4.7">
<text x="232.8" y="23.8">ITEM NO.</text>
<text x="263.5" y="23.8">PART NUMBER</text>
<text x="325.2" y="23.8">DESCRIPTION</text>
<text x="382.8" y="23.8">QTY.</text>
<text x="105.9" y="33.4">7160.00</text>
<text x="241.5" y="30.7">1</text>
<text x="256.2" y="30.7">panel 1 ass.</text>
<text x="386.6" y="30.7">1</text>
<text x="241.5" y="38">2</text>
<text x="257.5" y="38">panel 1 closer</text>
<text x="386.6" y="38">1</text>
<text x="241.5" y="45.8">3</text>
<text x="256.2" y="45.8">L PALTE</text>
<text x="322.4" y="45.8">JOINING PLATE</text>
<text x="385.3" y="45.8">12</text>
<text x="191" y="53.5">726.31</text>
<text x="256.2" y="52.3">1132D DRAWING</text>
<text x="241.5" y="59.1">4</text>
<text x="256.2" y="56.8">SALAVI MAM</text>
<text x="312.4" y="59.1">JOINING PLATE Al metal</text>
<text x="386.6" y="59.1">8</text>
<text x="176.1" y="63.9" transform="rotate(-90 176.1 63.9)">884.33</text>
<text x="256.2" y="61.3">PROFILE L ANGLE</text>
<text x="256.2" y="65.9">WELDING PLATE</text>
<text x="241.5" y="72.4">5</text>
<text x="256.2" y="72.4">T PLATE</text>
<text x="322.4" y="72.4">JOINING PLATE</text>
<text x="386.6" y="72.4">8</text>
<text x="241.5" y="85.7">6</text>
<text x="256.2" y="85.7">L ANGLE PLATE</text>
<text x="322.4" y="85.7">JOINING PLATE</text>
<text x="386.6" y="85.7">4</text>
<text x="226.8" y="98.5" transform="rotate(-90 226.8 98.5)">2892.99</text>
<text x="240" y="238.2" transform="rotate(-90 240 238.2)">891.58</text>
</g>
<text font-size="3.9" x="316.7" y="286.4">A3</text>
<g font-size="3.5">
<text x="252.2" y="247.7">TITLE - RETRACTABLE ROOF</text>
<text x="251.2" y="254.8">DWG NO - NTPL277-PM-001-01-000-00</text>
<text x="385.6" y="281.2">QTY - 1</text>
</g>
<g font-size="2.8">
<text x="367.5" y="247.7">NIHVA TECHNOLOGIES</text>
<text x="367.5" y="250.5">PVT.LTD.PUNE</text>
<text x="269.8" y="260.4">NAME</text>
<text x="287.8" y="260.4">SIGNATURE</text>
<text x="313.9" y="260.5">DATE</text>
<text x="330.9" y="260.5">PROJECT NO - NTPL277-PM</text>
<text x="250.3" y="265.7">DRAWN</text>
<text x="270.7" y="265.7">J.P</text>
<text x="310.9" y="265.5">10-04-2025</text>
<text x="330.9" y="265.5">PRODUCT - RETRACTABLE ROOF</text>
<text x="250.2" y="271.1">CHK'D</text>
<text x="250.2" y="275.8">APPV'D</text>
<text x="270.8" y="271.2">S.W</text>
<text x="271.3" y="275.8">V.T.</text>
<text x="310.8" y="270.6">10-04-2025</text>
<text x="310.8" y="275.8">10-04-2025</text>
<text x="330.7" y="270.6">SITE LOCATION - AYODHYA</text>
<text x="250.7" y="281.1">if any queries contact -</text>
<text x="284.3" y="281.1">supportautomation@nihva.com</text>
<text x="330.7" y="281.1">REVISION -</text>
<text x="250.7" y="285.6">ALL DIMENSION ARE IN mm</text>
<text x="330.7" y="285.6">SCALE -</text>
</g>
<text font-size="2.1" x="368.1" y="255.1">Website - www.nihva.com</text>
<text font-size="2" x="375.7" y="285.6">SHEET 2 OF 24</text>
</svg>
